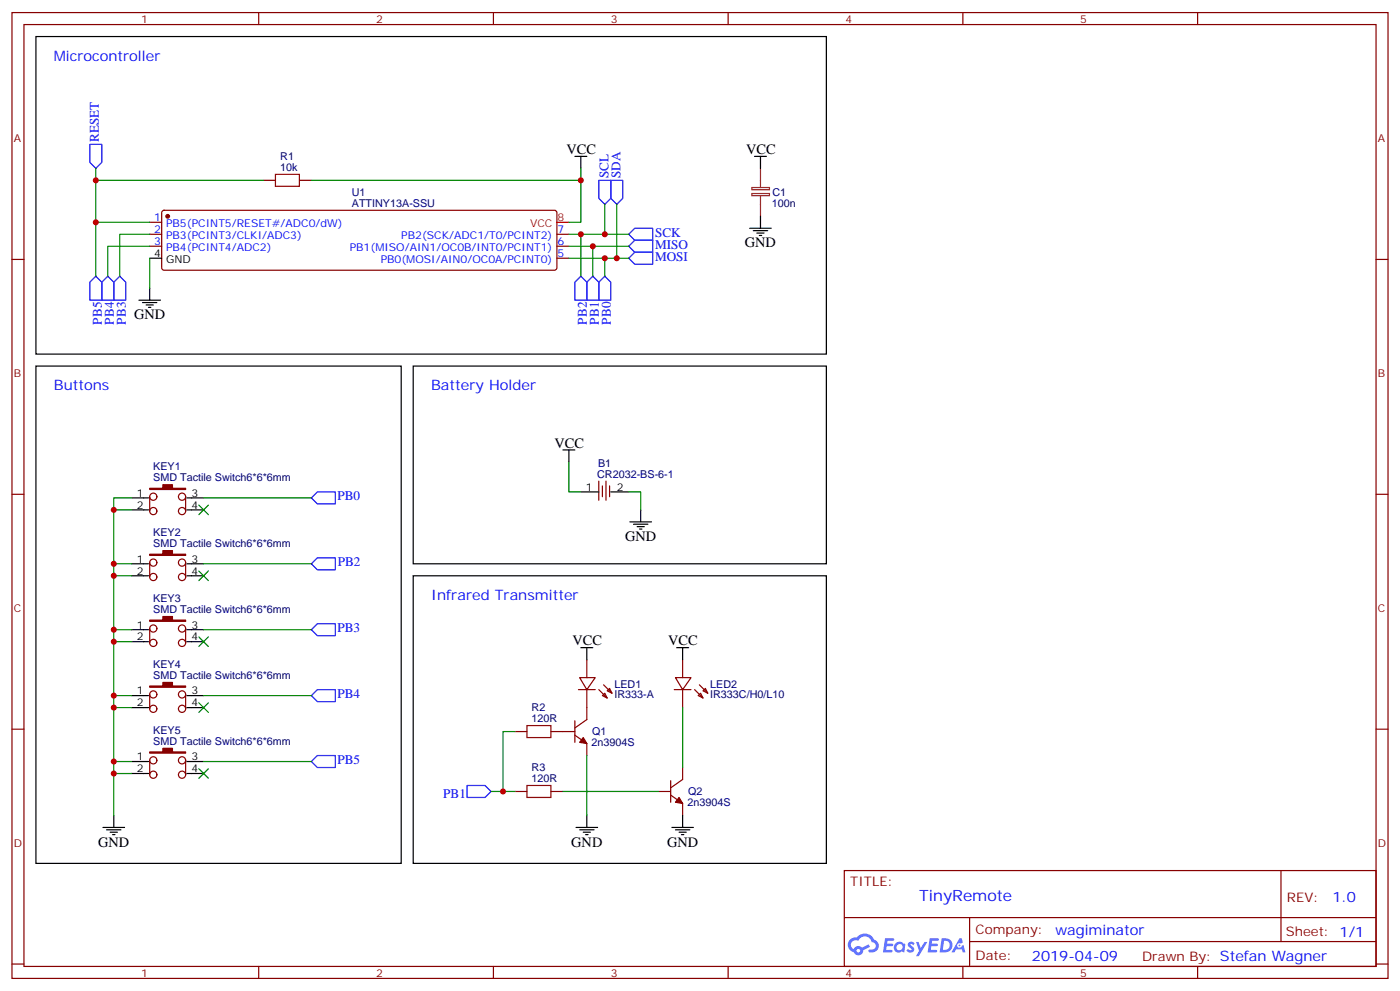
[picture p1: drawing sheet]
<svg xmlns="http://www.w3.org/2000/svg" width="412mm" height="292mm" viewBox="0 0 412 292" stroke-linecap="round" stroke-linejoin="round" font-family="sans-serif">
<path d="M10.6 10.8h232.8v93.4h-232.8zM10.6 107.8h107.6v146.4h-107.6zM121.7 107.8h121.7v58.2h-121.7zM121.7 169.5h121.7v84.7h-121.7z" fill="none" stroke="#000" stroke-width=".35"/>
<g fill="none" stroke="#870000" stroke-width=".35">
<path d="M3.5 3.7h405.4v284.3h-405.4zM7.1 7.2h398.2v277.3h-398.2zM76.2 3.7v3.5M145.3 3.7v3.5M214.5 3.7v3.5M283.6 3.7v3.5M352.8 3.7v3.5M3.5 76.4h3.6M405.3 76.4h3.6M3.5 145.5h3.6M405.3 145.5h3.6M3.5 214.7h3.6"/>
<path d="M405.3 214.7h3.6M248.7 256.3h156.6v28.2h-156.6zM377.3 256.3v20.9M248.7 270.1h156.5M285.6 277.2h119.6M285.6 270.1v14.2M3.5 283.8h3.6M76.2 284.5v3.5M145.3 284.5v3.5M214.5 284.5v3.5M283.6 284.5v3.5M352.8 284.5v3.5"/>
<path d="M405.3 283.8h3.6"/>
</g>
<g fill="#5487ff">
<path d="M267.7 277.5a1.22 1.22 0 0 1 1.7 .2l-.4 .6a.47 .47 0 0 0-.3-.4 .47 .47 0 0 0-.5 .2l.1 .2a1.14 1.14 0 0 1 .8 1.8 1.14 1.14 0 0 1-1.9 0l-.2-.2 .5-.6 .7 .5a.29 .29 0 0 0 .3-.3 .29 .29 0 0 0-.2-.3 1.04 1.04 0 0 1-.6-1.7z"/>
<path d="M260.7 276.2h2.4l.3 .2-.2 .5-1.8 .1-.1 .8h1.5l.3 .4-.3 .4h-1.6l-.2 1.1h1.7l.2 .3-.2 .3-2.6 .1z"/>
<path d="M273.8 276.2h2.4l.3 .2-.1 .5-1.8 .1-.2 .8h1.6l.3 .4-.4 .4-1.6-.1-.1 1.1 1.7 .1 .2 .3-.2 .3-2.6 .1z"/>
<path d="M282.6 276.2h.7l.3 1.3-.6 .3a.69 .69 0 0 0-1 .3 .69 .69 0 0 0 .4 .9 .69 .69 0 0 0 .9-.6l.5-.2 .6 2.2h-.8l-.2-.9h-1.8l-.5 .9h-.8z"/>
<path d="M269.8 277.3h.8l.6 1.8 1.1-1.8h.9l-2.6 4.2h-.8l.9-1.5z"/>
<path d="M277.4 276.2l-.6 4.2h1.3a2.11 2.11 0 0 0 2.5-2.1 2.11 2.11 0 0 0-2.5-2.1zM278.1 277a1.39 1.39 0 0 1 1.7 1.4 1.39 1.39 0 0 1-1.8 1.2h-.3z"/>
<path d="M263.7 277.8a1.54 1.54 0 0 0-.1 2.2 1.54 1.54 0 0 0 2.2 .1l.6 .3 .3-2.3-.2-.3h-.4a1.49 1.49 0 0 0-2.4 0zM264 278.8a.94 .94 0 0 1 1.8 0 .94 .94 0 0 1-1.8 0z"/>
<path d="M250.4 276.6a2.18 2.18 0 0 0 1.1 3.7 1.44 1.44 0 0 0 1.6 .9 1.44 1.44 0 0 0 1.2-1.4l2-1.1-.5-.7-1.9 1a1.47 1.47 0 0 0-2.4 .4 1.39 1.39 0 0 1-.7-1.9 1.39 1.39 0 0 1 2-.5 2.12 2.12 0 0 1 2.2-1.3 2.12 2.12 0 0 1 1.9 1.7 1.14 1.14 0 0 1 1.1 1.4 1.14 1.14 0 0 1-1.7 .7 .43 .43 0 0 0-.5 .4 .43 .43 0 0 0 .4 .5 1.98 1.98 0 0 0 2.5-1.2 1.98 1.98 0 0 0-1.2-2.6 3.1 3.1 0 0 0-5.3-.6l-.9 .1zM252.3 279.9a.55 .55 0 0 1 1.1 0 .55 .55 0 0 1-1.1 0z"/>
<circle cx="282.6" cy="278.3" r=".26"/>
</g>
<g fill="none" stroke="#870000" stroke-width=".35">
<path d="M77.6 53.1h3.5M88.2 53.1h3.5M44.1 65.4h3.5M44.1 69h3.5M44.1 72.5h3.5M47.9 62.1l.4-.2h115l.5 .2 .2 .5v16.2l-.2 .5-.5 .3h-115l-.5-.3-.2-.5v-16.2zM164 69h3.6M164 72.5h3.6M164 76h3.6M44.1 146.2v4.3M54.7 146.2v4.3M176.4 141.6v5.7"/>
<path d="M177.4 143.1v3.1M178.5 141.6v5.7M179.6 143.1v3.1M44.1 165.6v4.3M54.7 165.6v4.3M44.1 185v4.3M54.7 185v4.3M170.7 199.5h4.6l-2.4 3.5zM172.9 194.2v5.3M199 199.5h4.6l-2.5 3.5zM201.1 194.2v5.3M44.1 204.4v4.3"/>
<path d="M54.7 204.4v4.3M151.7 215.4h3.5M162.3 215.4h7M169.3 216.4l3.6 2.5v3.5M169.3 212.2v6.3M170.4 203h4.9M172.9 203v8.8l-3.6 2.5M176.4 203l2.5 2.5M177.4 204.8l.8-.7 .7 1.4zM177.8 201.6l2.5 2.5M178.9 203.4l.7-.7 .7 1.4zM198.6 203h5"/>
<path d="M201.1 203v5.3M204.6 203l2.5 2.5M205.7 204.8l.7-.7 .7 1.4zM206 201.6l2.5 2.5M207.1 203.4l.7-.7 .7 1.4zM44.1 223.8v4.3M54.7 223.8v4.3M151.7 233h3.5M162.3 233h3.5M194 233h3.6M197.6 234.1l3.5 2.4v3.6M197.6 229.8v6.4"/>
<path d="M201.1 226v3.5l-3.5 2.5"/>
<circle cx="45.2" cy="146.2" r="1.06"/>
<circle cx="45.2" cy="150.5" r="1.06"/>
<circle cx="53.6" cy="146.2" r="1.06"/>
<circle cx="53.6" cy="150.5" r="1.06"/>
<circle cx="45.2" cy="169.9" r="1.06"/>
<circle cx="45.2" cy="165.6" r="1.06"/>
<circle cx="53.6" cy="169.9" r="1.06"/>
<circle cx="53.6" cy="165.6" r="1.06"/>
<circle cx="45.2" cy="189.3" r="1.06"/>
<circle cx="45.2" cy="185" r="1.06"/>
<circle cx="53.6" cy="185" r="1.06"/>
<circle cx="53.6" cy="189.3" r="1.06"/>
<circle cx="45.2" cy="204.4" r="1.06"/>
<circle cx="45.2" cy="208.7" r="1.06"/>
<circle cx="53.6" cy="204.4" r="1.06"/>
<circle cx="53.6" cy="208.7" r="1.06"/>
<circle cx="45.2" cy="228.1" r="1.06"/>
<circle cx="45.2" cy="223.8" r="1.06"/>
<circle cx="53.6" cy="228.1" r="1.06"/>
<circle cx="53.6" cy="223.8" r="1.06"/>
</g>
<g fill="none" stroke="#000" stroke-width=".35">
<path d="M169.3 46h3.6M171.1 46v3.6M222.2 46h3.6M224 46v3.6M44.1 76h3.5M220.8 67.2h6.4M221.9 67.9h4.2M223 68.6h2.1M223.7 69.3h.7M224 63.7v3.5M40.9 88.4h6.4M42 89.1h4.2"/>
<path d="M43 89.8h2.2M43.7 90.5h.7M44.1 84.8v3.6M165.8 132.5h3.5M167.6 132.5v3.5M38.8 146.6h4.9M38.8 150.1h4.9M55 146.6h5M55 150.1h5M171.1 144.8h5.3M179.9 144.8h5.3M185.6 153.6h6.3"/>
<path d="M186.6 154.3h4.3M187.7 155h2.1M188.4 155.8h.7M188.7 150.1v3.5M38.8 166h4.9M38.8 169.5h4.9M55 166h5M55 169.5h5M38.8 185.4h4.9M38.8 188.9h4.9M55 185.4h5M55 188.9h5"/>
<path d="M171.1 190.7h3.5M172.9 190.7v3.5M199.3 190.7h3.5M201.1 190.7v3.5M38.8 204.8h4.9M38.8 208.3h4.9M55 204.8h5M55 208.3h5M38.8 224.2h4.9M38.8 227.7h4.9M55 224.2h5M55 227.7h5"/>
<path d="M30.3 243.6h6.4M31.4 244.3h4.2M32.5 245h2.1M33.2 245.7h.7M33.5 240.1v3.5M169.7 243.6h6.3M170.7 244.3h4.3M171.8 245h2.1M172.5 245.7h.7M172.9 240.1v3.5M197.9 243.6h6.4M199 244.3h4.2"/>
<path d="M200 245h2.1M200.7 245.7h.7M201.1 240.1v3.5"/>
</g>
<g fill="#870000" stroke="#870000" stroke-width=".35">
<path d="M171.8 217.1l1.1 1.8-2.2-.4z"/>
<path d="M200 234.8l1.1 1.7-2.1-.3z"/>
<path d="M44.1 143.8h3.9v-1.1h2.8v1.1h3.9v.3h-10.6z"/>
<path d="M44.1 163.2h3.9v-1.1h2.8v1.1h3.9v.3h-10.6z"/>
<path d="M44.1 182.6h3.9v-1.1h2.8v1.1h3.9v.3h-10.6z"/>
<path d="M44.1 202h3.9v-1.1h2.8v1.1h3.9v.3h-10.6z"/>
<path d="M44.1 221.4h3.9v-1.1h2.8v1.1h3.9v.3h-10.6z"/>
<circle cx="49.4" cy="63.7" r=".53"/>
</g>
<path d="M81.1 51.3h7.1v3.6h-7.1zM155.2 213.6h7.1v3.5h-7.1zM155.2 231.2h7.1v3.6h-7.1z" fill="none" stroke="#a10000" stroke-width=".35"/>
<path d="M221.5 57h5.2v.6h-5.2zM221.5 55.2h5.2v.6h-5.2zM224 49.6v5.6M224 57.7v6" fill="none" stroke="#8c2424" stroke-width=".35"/>
<path d="M164 65.4h3.6" fill="none" stroke="#f00" stroke-width=".35"/>
<g fill="none" stroke="#00f" stroke-width=".35">
<path d="M26.5 42.5h3.5v5.3l-1.8 1.8-1.7-1.8zM176.4 53.1h3.5v5.3l-1.7 1.7-1.8-1.7zM179.9 53.1h3.5v5.3l-1.7 1.7-1.8-1.7zM185.2 69l1.8-1.8h5.3v3.5h-5.3zM185.2 76l1.8-1.7h5.3v3.5h-5.3zM185.2 72.5l1.8-1.8h5.3v3.6h-5.3zM26.5 83.1l1.7-1.8 1.8 1.8v5.3h-3.5zM31.7 81.3l1.8 1.8v5.3h-3.5v-5.3zM35.3 81.3l1.7 1.8v5.3h-3.5v-5.3zM171.1 81.3l1.8 1.8v5.3h-3.6v-5.3zM174.6 81.3l1.8 1.8v5.3h-3.5v-5.3zM178.2 81.3l1.7 1.8v5.3h-3.5v-5.3z"/>
<path d="M91.7 146.6l1.8-1.8h5.3v3.5h-5.3zM91.7 166l1.8-1.8h5.3v3.5h-5.3zM91.7 185.4l1.8-1.8h5.3v3.5h-5.3zM91.7 204.8l1.8-1.8h5.3v3.6h-5.3zM91.7 224.2l1.8-1.8h5.3v3.6h-5.3zM137.6 231.2h5.3l1.7 1.8-1.7 1.8h-5.3z"/>
</g>
<g fill="none" stroke="#008700" stroke-width=".35">
<path d="M28.2 53.1h49.4M28.2 49.6v15.8M91.7 53.1h79.4M171.1 49.6v15.8h-3.5M44.1 69h-8.8v12.3M44.1 72.5h-12.4v8.8M44.1 65.4h-15.9v15.9M44.1 76v8.8M167.6 69h17.6M167.6 72.5h17.6M167.6 76h17.6M171.1 69v12.3"/>
<path d="M174.6 72.5v8.8M178.2 60.1v8.9M178.2 76v5.3M181.7 60.1v15.9M167.6 136v8.8h3.5M33.5 150.1h5.3M38.8 146.6h-5.3v93.5M60 146.6h31.7M185.2 144.8h3.5v5.3M33.5 166h5.3M33.5 169.5h5.3M60 166h31.7"/>
<path d="M33.5 185.4h5.3M33.5 188.9h5.3M60 185.4h31.7M33.5 204.8h5.3M33.5 208.3h5.3M60 204.8h31.7M151.7 215.4h-3.5v17.6M201.1 208.3v17.7M33.5 224.2h5.3M33.5 227.7h5.3M60 224.2h31.7M144.6 233h7.1"/>
<path d="M165.8 233h28.2M172.9 222.4v17.7"/>
</g>
<g fill="#c00">
<circle cx="148.2" cy="233" r=".88"/>
<circle cx="28.2" cy="65.4" r=".88"/>
<circle cx="181.7" cy="76" r=".88"/>
<circle cx="174.6" cy="72.5" r=".88"/>
<circle cx="171.1" cy="53.1" r=".88"/>
<circle cx="33.5" cy="227.7" r=".88"/>
<circle cx="33.5" cy="188.9" r=".88"/>
<circle cx="33.5" cy="169.5" r=".88"/>
<circle cx="33.5" cy="185.4" r=".88"/>
<circle cx="33.5" cy="166" r=".88"/>
<circle cx="33.5" cy="204.8" r=".88"/>
<circle cx="33.5" cy="150.1" r=".88"/>
<circle cx="33.5" cy="208.3" r=".88"/>
<circle cx="33.5" cy="224.2" r=".88"/>
<circle cx="171.1" cy="69" r=".88"/>
<circle cx="178.2" cy="76" r=".88"/>
<circle cx="178.2" cy="69" r=".88"/>
<circle cx="28.2" cy="53.1" r=".88"/>
</g>
<g fill="#c00" stroke="#008700" stroke-width=".35">
<path d="M58.6 148.7l2.8 2.8zM61.4 148.7l-2.8 2.8z"/>
<path d="M58.6 168.1l2.8 2.8zM61.4 168.1l-2.8 2.8z"/>
<path d="M58.6 187.5l2.8 2.8zM61.4 187.5l-2.8 2.8z"/>
<path d="M58.6 206.9l2.8 2.8zM61.4 206.9l-2.8 2.8z"/>
<path d="M58.6 226.3l2.8 2.8zM61.4 226.3l-2.8 2.8z"/>
</g>
<text font-size="4.6" fill="#00f" x="270.8" y="265.3">TinyRemote</text>
<g font-size="4.2" fill="#00f">
<text x="15.9" y="17.8">Microcontroller</text>
<text x="15.9" y="114.8">Buttons</text>
<text x="127" y="114.8">Battery Holder</text>
<text x="127" y="176.6">Infrared Transmitter</text>
<text x="392.5" y="265.6">1.0</text>
<text x="310.9" y="275.1">wagiminator</text>
<text x="304" y="282.9">2019-04-09</text>
</g>
<g font-size="4.2">
<text x="166.9" y="45.3">VCC</text>
<text x="219.8" y="45.3">VCC</text>
<text x="219.4" y="72.8">GND</text>
<text x="39.5" y="94">GND</text>
<text x="163.3" y="131.8">VCC</text>
<text x="184.1" y="159.3">GND</text>
<text x="168.6" y="190">VCC</text>
<text x="196.8" y="190">VCC</text>
<text x="28.9" y="249.2">GND</text>
<text x="168.3" y="249.2">GND</text>
<text x="196.5" y="249.2">GND</text>
</g>
<g font-size="3.9" fill="#00f">
<text x="29.1" y="41.8" transform="rotate(-90 29.1 41.8)">RESET</text>
<text x="179.3" y="52.4" transform="rotate(-90 179.3 52.4)">SCL</text>
<text x="182.8" y="52.4" transform="rotate(-90 182.8 52.4)">SDA</text>
<text x="193" y="69.8">SCK</text>
<text x="193" y="76.9">MOSI</text>
<text x="193" y="73.4">MISO</text>
<text x="30" y="95.5" transform="rotate(-90 30 95.5)">PB5</text>
<text x="33.5" y="95.5" transform="rotate(-90 33.5 95.5)">PB4</text>
<text x="37" y="95.5" transform="rotate(-90 37 95.5)">PB3</text>
<text x="172.9" y="95.5" transform="rotate(-90 172.9 95.5)">PB2</text>
<text x="176.4" y="95.5" transform="rotate(-90 176.4 95.5)">PB1</text>
<text x="179.9" y="95.5" transform="rotate(-90 179.9 95.5)">PB0</text>
<text x="99.4" y="147.3">PB0</text>
<text x="99.5" y="166.7">PB2</text>
<text x="99.4" y="186.1">PB3</text>
<text x="99.4" y="205.5">PB4</text>
<text x="99.4" y="224.9">PB5</text>
<text x="130.6" y="234.8">PB1</text>
</g>
<g font-size="3.9" fill="#800">
<text x="250.5" y="260.9">TITLE:</text>
<text x="379.1" y="265.6">REV:</text>
<text x="287.4" y="275.1">Company:</text>
<text x="378.7" y="275.7">Sheet: 1/1</text>
<text x="287.4" y="282.8">Date:</text>
<text x="336.4" y="282.8">Drawn By: Stefan Wagner</text>
</g>
<g font-size="3.2" fill="#800">
<text x="41.6" y="6.7">1</text>
<text x="110.8" y="6.7">2</text>
<text x="179.9" y="6.7">3</text>
<text x="249.1" y="6.7">4</text>
<text x="318.2" y="6.7">5</text>
<text x="4.1" y="41.8">A</text>
<text x="405.9" y="41.8">A</text>
<text x="4.1" y="110.9">B</text>
<text x="405.9" y="110.9">B</text>
<text x="4.1" y="180.1">C</text>
<text x="405.9" y="180.1">C</text>
<text x="4.1" y="249.2">D</text>
<text x="405.9" y="249.2">D</text>
<text x="41.6" y="287.5">1</text>
<text x="110.8" y="287.5">2</text>
<text x="179.9" y="287.5">3</text>
<text x="249.1" y="287.5">4</text>
<text x="318.2" y="287.5">5</text>
</g>
<g font-size="3.2" fill="#000080">
<text x="82.6" y="47.2">R1</text>
<text x="82.6" y="50.3">10k</text>
<text x="103.6" y="57.6">U1</text>
<text x="227.5" y="57.8">C1</text>
<text x="103.6" y="60.9">ATTINY13A-SSU</text>
<text x="227.4" y="60.9">100n</text>
<text x="176.2" y="137.4">B1</text>
<text x="45.1" y="141.6">SMD Tactile Switch6*6*6mm</text>
<text x="45.1" y="138.5">KEY1</text>
<text x="175.9" y="140.6">CR2032-BS-6-1</text>
<text x="45.1" y="161">SMD Tactile Switch6*6*6mm</text>
<text x="45.1" y="157.9">KEY2</text>
<text x="45.1" y="177.3">KEY3</text>
<text x="45.1" y="180.4">SMD Tactile Switch6*6*6mm</text>
<text x="45.1" y="196.7">KEY4</text>
<text x="45.1" y="199.8">SMD Tactile Switch6*6*6mm</text>
<text x="181" y="202.4">LED1</text>
<text x="209.2" y="202.4">LED2</text>
<text x="156.6" y="209.4">R2</text>
<text x="181" y="205.6">IR333-A</text>
<text x="209.2" y="205.6">IR333C/H0/L10</text>
<text x="156.6" y="212.5">120R</text>
<text x="45.1" y="219.3">SMD Tactile Switch6*6*6mm</text>
<text x="45.1" y="216.1">KEY5</text>
<text x="174.3" y="219.7">2n3904S</text>
<text x="174.4" y="216.5">Q1</text>
<text x="156.6" y="227">R3</text>
<text x="156.6" y="230.2">120R</text>
<text x="202.5" y="237.3">2n3904S</text>
<text x="202.7" y="234.2">Q2</text>
</g>
<g font-size="3.2" fill="#00f">
<text x="45.4" y="65.1">1</text>
<text x="45.4" y="68.6">2</text>
<text x="48.9" y="66.9">PB5(PCINT5/RESET#/ADC0/dW)</text>
<text x="48.9" y="70.4">PB3(PCINT3/CLKI/ADC3)</text>
<text x="118.2" y="70.4">PB2(SCK/ADC1/T0/PCINT2)</text>
<text x="164.2" y="68.6">7</text>
<text x="45.4" y="72.1">3</text>
<text x="48.9" y="73.9">PB4(PCINT4/ADC2)</text>
<text x="103" y="73.9">PB1(MISO/AIN1/OC0B/INT0/PCINT1)</text>
<text x="112.1" y="77.4">PB0(MOSI/AIN0/OC0A/PCINT0)</text>
<text x="164.2" y="75.7">5</text>
<text x="164.2" y="72.1">6</text>
</g>
<g font-size="3.2" fill="#f00">
<text x="164.2" y="65.1">8</text>
<text x="156.1" y="66.9">VCC</text>
</g>
<g font-size="3.2">
<text x="45.4" y="75.7">4</text>
<text x="48.9" y="77.4">GND</text>
<text x="40.3" y="146.2">1</text>
<text x="40.3" y="149.8">2</text>
<text x="56.4" y="146.2">3</text>
<text x="56.4" y="149.8">4</text>
<text x="172.6" y="144.5">1</text>
<text x="181.7" y="144.5">2</text>
<text x="40.3" y="165.6">1</text>
<text x="56.4" y="165.6">3</text>
<text x="40.3" y="169.2">2</text>
<text x="56.4" y="169.2">4</text>
<text x="40.3" y="185">1</text>
<text x="56.4" y="185">3</text>
<text x="40.3" y="188.6">2</text>
<text x="56.4" y="188.6">4</text>
<text x="40.3" y="204.4">1</text>
<text x="40.3" y="208">2</text>
<text x="56.4" y="204.4">3</text>
<text x="56.4" y="208">4</text>
<text x="40.3" y="223.8">1</text>
<text x="40.3" y="227.4">2</text>
<text x="56.4" y="223.8">3</text>
<text x="56.4" y="227.4">4</text>
</g>
</svg>
